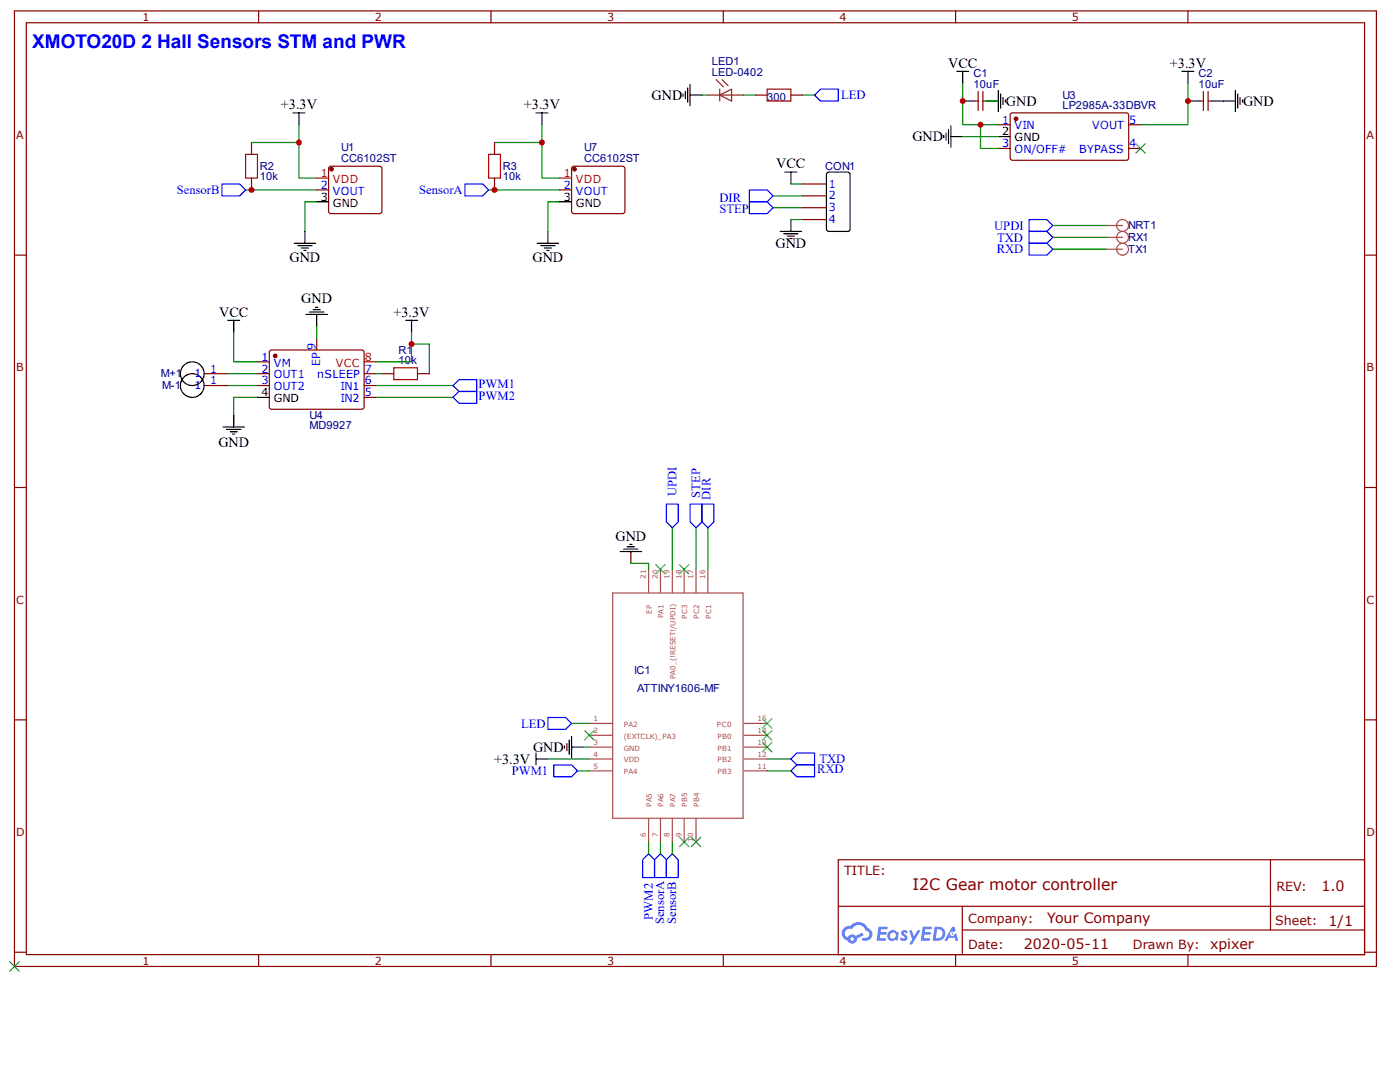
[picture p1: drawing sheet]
<svg xmlns="http://www.w3.org/2000/svg" width="279mm" height="216mm" viewBox="0 0 279 216" stroke-linecap="round" stroke-linejoin="round" font-family="sans-serif">
<g fill="none" stroke="#800" stroke-width=".24">
<path d="M2.9 2.2h271.8v190.6h-271.8zM5.3 4.5h267v186h-267zM51.6 2.2v2.3M98 2.2v2.3M144.3 2.2v2.3M190.7 2.2v2.3M237.1 2.2v2.3M2.9 50.9h2.4M272.3 50.9h2.4M2.9 97.3h2.4M272.3 97.3h2.4M2.9 143.6h2.4"/>
<path d="M272.3 143.6h2.4M167.3 171.6h105v18.9h-105zM253.5 171.6l.1 14M2.9 190h2.4M51.6 190.5v2.3M98 190.5v2.3M144.3 190.5v2.3M167.3 180.8h104.9M190.7 190.5v2.3M192 185.6h80.2M192 180.8v9.5M237.1 190.5v2.3"/>
<path d="M272.3 190h2.4"/>
</g>
<g fill="#58f">
<path d="M180 185.8l.5-.2 .4 .1 .3 .2-.3 .4a.32 .32 0 0 0-.2-.3 .32 .32 0 0 0-.4 .2l.1 .1a.79 .79 0 0 1 .6 .5 .79 .79 0 0 1-.2 .9h-.7l-.5-.3 .3-.4 .5 .3 .2-.1-.1-.2a.82 .82 0 0 1-.5-1.2z"/>
<path d="M181.4 185.6h.6l.4 1.3 .7-1.3h.6l-1.7 2.9h-.6l.7-1.1z"/>
<path d="M175.3 184.9l1.8 .1 .1 .2-.3 .2h-1.1l-.1 .6h1.1l.2 .2-.3 .3h-1l-.1 .7h1l.2 .1v.3l-1.9 .1z"/>
<path d="M184.2 184.9l1.7 .1 .1 .2-.3 .2h-1.1v.6h1l.2 .2-.3 .3h-1l-.1 .7h1l.2 .1v.3l-1.8 .1z"/>
<path d="M190 184.9h.5l.2 .9-.4 .2a.47 .47 0 0 0-.7 .2 .47 .47 0 0 0 .3 .6 .47 .47 0 0 0 .6-.4l.3-.2 .4 1.5h-.5l-.2-.6h-1.1l-.4 .6h-.5z"/>
<path d="M186.5 184.9l-.4 2.8h.9a1.41 1.41 0 0 0 1.7-1.4 1.41 1.41 0 0 0-1.7-1.4zM187 185.4a.93 .93 0 0 1 1.1 1 .93 .93 0 0 1-1.2 .8h-.2z"/>
<path d="M177.3 186a1.03 1.03 0 0 0 0 1.4 1.03 1.03 0 0 0 1.4 .1l.4 .2 .2-1.5-.3-.2a1.02 1.02 0 0 0-1.7 0zM177.5 186.7a.65 .65 0 0 1 1.3 0 .65 .65 0 0 1-1.3 0z"/>
<path d="M168.4 185.2a1.46 1.46 0 0 0 .8 2.5 .97 .97 0 0 0 1.1 .6 .97 .97 0 0 0 .7-1l1.4-.7-.3-.5-1.3 .7a.98 .98 0 0 0-1.6 .3 .93 .93 0 0 1-.5-1.3 .93 .93 0 0 1 1.4-.4 1.42 1.42 0 0 1 1.4-.8 1.42 1.42 0 0 1 1.3 1.1 .76 .76 0 0 1 .7 1 .76 .76 0 0 1-1.1 .4 .29 .29 0 0 0-.4 .3 .29 .29 0 0 0 .3 .3 1.33 1.33 0 0 0 1.7-.8 1.33 1.33 0 0 0-.8-1.7 2.1 2.1 0 0 0-3.5-.5l-.8 .1zM169.7 187.4a.36 .36 0 0 1 .7 0 .36 .36 0 0 1-.7 0z"/>
<circle cx="190" cy="186.3" r=".18"/>
</g>
<g fill="#000" stroke="#3c3" stroke-width=".24">
<path d="M226.7 28.7l1.9 1.9zM228.6 28.7l-1.9 1.9z"/>
<path d="M130.9 112.7l1.9 1.8zM132.8 112.7l-1.9 1.8z"/>
<path d="M135.6 112.7l1.9 1.8zM135.6 114.5l1.9-1.8z"/>
<path d="M116.7 145.8l1.9 1.9zM116.7 147.7l1.9-1.9z"/>
<path d="M152.2 143.4l1.8 1.9zM154 143.4l-1.8 1.9z"/>
<path d="M152.2 145.8l1.8 1.9zM152.2 147.7l1.8-1.9z"/>
<path d="M152.2 148.1l1.8 1.9zM154 148.1l-1.8 1.9z"/>
<path d="M135.6 167.1l1.9 1.9zM135.6 169l1.9-1.9z"/>
<path d="M138 167.1l1.9 1.9zM138 169l1.9-1.9z"/>
<path d="M1.9 191.9l1.9 1.9zM1.9 193.8l1.9-1.9z"/>
</g>
<g fill="none" stroke="#080" stroke-width=".24">
<path d="M140.1 19h1.2M148.4 19h2.3M160.2 19h2.4M192.1 16.6v8.3h7.1M237.1 16.6v8.3h-9.5M49 37.9h14.2M50.2 28.4h9.5M59.7 24.9v10.6h3.5M97.5 37.9h14.2M98.7 28.4h9.5M108.2 24.9v10.6h3.5M154.3 39.1h5.9"/>
<path d="M157.8 36.7h2.4M192.1 27.3h7.1M195.7 24.9v4.7h3.5M196.9 20.2h2.3M63.2 40.3h-2.4v5.9M111.7 40.3h-2.4v5.9M154.3 41.4h5.9M157.8 43.8h2.4M210.1 47.4h10.7M210.1 49.7h10.7M210.1 45h10.7M45.5 74.6h5.9"/>
<path d="M45.5 76.9h5.9M46.6 66.3v5.9h4.8M51.4 79.3h-4.8v3.5M63.2 65.1v2.4M75 74.6h1.2M75 76.9h15.4M75 79.3h15.4M82.1 68.7h3.6v5.9M82.1 66.3v5.9h-7.1M125.9 112.4h3.5v1.2M134.2 105.3v8.3M138.9 105.3v8.3"/>
<path d="M141.3 105.3v8.3M109.3 151.4h8.3M114.1 144.4h3.5M115.3 153.8h2.3M116.4 149.1h1.2M153.1 151.4h4.7M153.1 153.8h4.7M129.4 168v2.4M131.8 168v2.4M134.2 168v2.4"/>
</g>
<path d="M153.1 17.8h4.7v2.4h-4.7zM49 30.8h2.4v4.7h-2.4zM97.5 30.8h2.4v4.7h-2.4zM78.6 73.4h4.7v2.3h-4.7z" fill="none" stroke="#a00000" stroke-width=".24"/>
<g fill="none" stroke="#800" stroke-width=".24">
<path d="M150.7 19h2.4M157.8 19h2.4M195.2 18.3v3.7M196.2 18.3v3.7M240.2 18.3v3.7M241.1 18.3v3.7M50.2 28.4v2.4M50.2 35.5v2.4M63.2 37.9h2.4M65.8 33.2h10.2l.2 .4v8.8l-.5 .2h-9.9l-.2-.4v-8.6zM98.7 28.4v2.4M98.7 35.5v2.4"/>
<path d="M111.7 37.9h2.4M114.3 33.2h10.2l.2 .4-.1 8.8-.4 .2h-9.9l-.2-.4v-8.6zM160.2 36.7h4.7M160.2 39.1h4.7M194.5 20.2h.7M196.2 20.2h.7M199.2 24.9h2.4M199.2 29.6h2.4M201.8 22.6h23.2l.3 .4-.1 8.7-.4 .3-23-.1-.2-.4v-8.5zM225.3 24.9h2.3M225.3 29.6h2.3M239.4 20.2h.8"/>
<path d="M241.1 20.2h.7M160.2 41.4h4.7M160.2 43.8h4.7M40.7 74.6h4.8M40.7 76.9h4.8M51.4 74.6h2.3M51.4 76.9h2.3M51.4 72.2h2.3M53.8 70.1l.4-.3 18.2 .1 .3 .4-.1 11.1-.4 .3-18.2-.1-.3-.4zM63.2 67.5v2.3M72.7 74.6h2.3M72.7 76.9h2.3"/>
<path d="M72.7 79.3h2.3M76.2 74.6h2.4M83.3 74.6h2.4"/>
</g>
<g fill="none" stroke="#000" stroke-width=".24">
<path d="M136.3 18.7v.5M136.8 18.3v1.4M137.3 17.6v2.8M137.7 19h2.4M137.7 16.8v4.3M191 14.2h2.3M192.1 14.2v2.4M199.2 18v4.3M199.7 18.7v2.9M200.2 19.4v1.5M200.6 19.9v.5M235.9 14.2h2.4"/>
<path d="M237.1 14.2v2.4M246.5 18v4.3M247 18.7v2.9M247.5 19.4v1.5M248 19.9v.5M58.5 22.5h2.3M59.7 22.5v2.4M107 22.5h2.3M108.2 22.5v2.4M156.6 34.4h2.4M157.8 34.4v2.3M165.2 34.4h4l.4 .2 .1 11.1-.3 .4-4 .1-.4-.3-.1-11.1z"/>
<path d="M188.3 27v.5M188.8 26.5v1.5M189.3 25.8v2.9M189.8 27.3h2.3M189.8 25.1v4.3M192.1 20.2h2.4M196.9 20.2h2.3M199.2 27.3h2.4M237.1 20.2h2.3M241.8 20.2h4.7M58.7 48.5h4.3M59.4 49h2.9"/>
<path d="M60.1 49.5h1.5M60.6 50h.5M60.8 46.2v2.3M63.2 40.3h2.4M107.2 48.5h4.3M107.9 49h2.9M108.6 49.5h1.4M109.1 50h.5M109.3 46.2v2.3M111.7 40.3h2.4M155.7 46.2h4.3M156.4 46.7h2.9"/>
<path d="M157.1 47.1h1.4M157.6 47.6h.5M157.8 43.8v2.4M45.5 63.9h2.3M46.6 63.9v2.4M51.4 79.3h2.3M61.1 62.7h4.2M61.8 62.3h2.8M62.5 61.8h1.4M63 61.3h.4M63.2 62.7v2.4M81 63.9h2.3"/>
<path d="M82.1 63.9v2.4M44.5 85.2h4.3M45.2 85.7h2.9M45.9 86.2h1.5M46.4 86.6h.5M46.6 82.8v2.4M123.8 110.1h4.2M124.5 109.6h2.8M125.2 109.1h1.4M125.7 108.6h.4M125.9 110.1v2.3M107 151.4h2.3"/>
<path d="M107 150.3v2.3M112.6 148.8v.5M113.1 148.4v1.4M113.6 147.7v2.8M114.1 149.1h2.3M114.1 147v4.2"/>
<circle cx="38.4" cy="76.9" r="2.37"/>
<circle cx="38.4" cy="74.6" r="2.37"/>
</g>
<g fill="none" stroke="#00f" stroke-width=".24">
<path d="M162.6 19l1.1-1.2h3.6v2.4h-3.6zM44.3 36.7h3.5l1.2 1.2-1.2 1.2h-3.5zM92.8 36.7h3.5l1.2 1.2-1.2 1.2h-3.5zM149.6 37.9h3.5l1.2 1.2-1.2 1.2h-3.5zM149.6 40.3h3.5l1.2 1.1-1.2 1.2h-3.5zM205.4 43.8h3.5l1.2 1.2-1.2 1.2h-3.5zM205.4 46.2h3.5l1.2 1.2-1.2 1.1h-3.5zM205.4 48.5h3.5l1.2 1.2-1.2 1.2h-3.5zM90.4 79.3l1.2-1.2h3.5v2.4h-3.5zM90.4 76.9l1.2-1.2h3.5v2.4h-3.5zM133 100.6h2.4v3.5l-1.2 1.2-1.2-1.2zM137.7 100.6h2.4v3.5l-1.2 1.2-1.2-1.2z"/>
<path d="M140.1 100.6h2.4v3.5l-1.2 1.2-1.2-1.2zM109.3 143.2h3.6l1.2 1.2-1.2 1.1h-3.6zM110.5 152.6h3.6l1.2 1.2-1.2 1.2h-3.6zM157.8 151.4l1.2-1.1h3.6v2.3h-3.6zM159 152.6h3.6v2.4h-3.6l-1.2-1.2zM129.4 170.4l1.2 1.2v3.5h-2.3v-3.5zM131.8 170.4l1.2 1.2v3.5h-2.4v-3.5zM134.2 170.4l1.2 1.2v3.5h-2.4v-3.5z"/>
</g>
<g fill="#800" stroke="#800" stroke-width=".24">
<circle cx="66.2" cy="33.8" r=".35"/>
<circle cx="114.7" cy="33.8" r=".35"/>
<circle cx="202.8" cy="23.7" r=".35"/>
<circle cx="54.9" cy="71" r=".35"/>
</g>
<path d="M63.2 35.5h2.4M111.7 35.5h2.4M72.7 72.2h2.3" fill="none" stroke="#f00" stroke-width=".24"/>
<g fill="none" stroke="#a54b4b" stroke-width=".24">
<path d="M220.8 47.4h3.2M220.8 49.7h3.2M220.8 45h3.2M223.9 48.5a1.18 1.18 0 0 1-.8-1.8 1.18 1.18 0 0 1 2 .1 1.18 1.18 0 0 1-1.1 1.7M223.9 50.9a1.18 1.18 0 0 1-.9-1.8 1.18 1.18 0 0 1 2.1 .1 1.18 1.18 0 0 1-1.1 1.7M223.9 46.2a1.18 1.18 0 0 1-.9-1.8 1.18 1.18 0 0 1 2.1 0 1.18 1.18 0 0 1-1.1 1.8M122.3 118.3h26v45h-26zM129.4 113.6v4.7M131.8 113.6v4.7M134.2 113.6v4.7M136.5 113.6v4.7M138.9 113.6v4.7"/>
<path d="M141.3 113.6v4.7M117.6 144.4h4.7M117.6 146.7h4.7M117.6 149.1h4.7M117.6 151.4h4.7M117.6 153.8h4.7M148.4 144.4h4.7M148.4 146.7h4.7M148.4 149.1h4.7M148.4 151.4h4.7M148.4 153.8h4.7M129.4 163.3v4.7"/>
<path d="M131.8 163.3v4.7M134.2 163.3v4.7M136.5 163.3v4.7M138.9 163.3v4.7"/>
</g>
<path d="M141.3 19h7.1M142.9 15.9l1.4 1.4M143.6 19l2.4-1.2v2.4zM143.6 17.8v2.4M144.1 15.9l1.2 1.2" fill="none" stroke="#8d2323" stroke-width=".24"/>
<g fill="#c00">
<circle cx="82.1" cy="68.7" r=".59"/>
<circle cx="50.2" cy="37.9" r=".59"/>
<circle cx="59.7" cy="28.4" r=".59"/>
<circle cx="108.2" cy="28.4" r=".59"/>
<circle cx="98.7" cy="37.9" r=".59"/>
<circle cx="195.7" cy="24.9" r=".59"/>
<circle cx="192.1" cy="20.2" r=".59"/>
<circle cx="237.1" cy="20.2" r=".59"/>
</g>
<text font-size="3.8" fill="#00f" x="6.4" y="9.5">XMOTO20D 2 Hall Sensors STM and PWR</text>
<text font-size="3.2" fill="#800" x="182.1" y="177.6">I2C Gear motor controller</text>
<g font-size="2.8">
<text x="189.2" y="13.5">VCC</text>
<text x="233.5" y="13.5">+3.3V</text>
<text x="56.1" y="21.8">+3.3V</text>
<text x="104.6" y="21.8">+3.3V</text>
<text x="130" y="19.9">GND</text>
<text x="200.8" y="21.1">GND</text>
<text x="248.1" y="21.1">GND</text>
<text x="182.1" y="28.2">GND</text>
<text x="154.9" y="33.6">VCC</text>
<text x="57.8" y="52.3">GND</text>
<text x="106.3" y="52.3">GND</text>
<text x="154.8" y="49.5">GND</text>
<text x="43.7" y="63.2">VCC</text>
<text x="60.1" y="60.5">GND</text>
<text x="78.5" y="63.2">+3.3V</text>
<text x="43.6" y="89.3">GND</text>
<text x="122.8" y="107.9">GND</text>
<text x="98.6" y="152.4">+3.3V</text>
<text x="106.4" y="150">GND</text>
</g>
<g font-size="2.8" fill="#800">
<text x="263.7" y="177.8">1.0</text>
<text x="209" y="184.2">Your Company</text>
<text x="265.1" y="184.7">1/1</text>
<text x="204.3" y="189.4">2020-05-11</text>
<text x="241.5" y="189.4">xpixer</text>
</g>
<g font-size="2.5" fill="#00f">
<text x="167.9" y="19.8">LED</text>
<text x="35.3" y="38.7">SensorB</text>
<text x="83.7" y="38.7">SensorA</text>
<text x="143.6" y="40.2">DIR</text>
<text x="143.6" y="42.6">STEP</text>
<text x="198.4" y="45.8">UPDI</text>
<text x="198.9" y="50.6">RXD</text>
<text x="199" y="48.2">TXD</text>
<text x="95.5" y="77.4">PWM1</text>
<text x="95.5" y="79.8">PWM2</text>
<text x="135" y="99" transform="rotate(-90 135 99)">UPDI</text>
<text x="139.7" y="99.4" transform="rotate(-90 139.7 99.4)">STEP</text>
<text x="141.8" y="99.7" transform="rotate(-90 141.8 99.7)">DIR</text>
<text x="104" y="145.2">LED</text>
<text x="102.1" y="154.7">PWM1</text>
<text x="163.1" y="154.2">RXD</text>
<text x="163.5" y="152.3">TXD</text>
<text x="130.3" y="183.5" transform="rotate(-90 130.3 183.5)">PWM2</text>
<text x="132.5" y="184.4" transform="rotate(-90 132.5 184.4)">SensorA</text>
<text x="134.9" y="184.4" transform="rotate(-90 134.9 184.4)">SensorB</text>
</g>
<g font-size="2.5" fill="#800">
<text x="168.5" y="174.6">TITLE:</text>
<text x="254.7" y="177.8">REV:</text>
<text x="193.2" y="184.2">Company:</text>
<text x="254.5" y="184.6">Sheet:</text>
<text x="193.2" y="189.3">Date:</text>
<text x="226.1" y="189.4">Drawn By:</text>
</g>
<g font-size="2.2" fill="#800">
<text x="28.4" y="4.2">1</text>
<text x="74.8" y="4.2">2</text>
<text x="121.2" y="4.2">3</text>
<text x="167.5" y="4.2">4</text>
<text x="213.9" y="4.2">5</text>
<text x="3.2" y="27.7">A</text>
<text x="272.7" y="27.7">A</text>
<text x="3.2" y="74.1">B</text>
<text x="272.7" y="74.1">B</text>
<text x="3.2" y="120.5">C</text>
<text x="272.7" y="120.5">C</text>
<text x="3.2" y="166.8">D</text>
<text x="272.7" y="166.8">D</text>
<text x="28.4" y="192.5">1</text>
<text x="74.8" y="192.5">2</text>
<text x="121.2" y="192.5">3</text>
<text x="167.5" y="192.5">4</text>
<text x="213.9" y="192.5">5</text>
</g>
<g font-size="2.2" fill="#000080">
<text x="142.1" y="15.2">LED-0402</text>
<text x="142.1" y="13">LED1</text>
<text x="194.3" y="17.6">10uF</text>
<text x="194.3" y="15.4">C1</text>
<text x="239.2" y="17.6">10uF</text>
<text x="239.2" y="15.4">C2</text>
<text x="153.1" y="20.2">300</text>
<text x="212" y="21.8">LP2985A-33DBVR</text>
<text x="212" y="19.7">U3</text>
<text x="51.9" y="33.9">R2</text>
<text x="68.1" y="32.4">CC6102ST</text>
<text x="68.1" y="30.2">U1</text>
<text x="100.3" y="33.9">R3</text>
<text x="116.6" y="32.4">CC6102ST</text>
<text x="116.6" y="30.2">U7</text>
<text x="164.7" y="34">CON1</text>
<text x="51.9" y="36">10k</text>
<text x="100.3" y="36">10k</text>
<text x="225.1" y="45.8">NRT1</text>
<text x="225.1" y="48.1">RX1</text>
<text x="225.1" y="50.5">TX1</text>
<text x="79.5" y="70.5">R1</text>
<text x="32.1" y="75.3">M+1</text>
<text x="32.3" y="77.7">M-1</text>
<text x="79.5" y="72.7">10k</text>
<text x="61.8" y="83.6">U4</text>
<text x="61.8" y="85.7">MD9927</text>
<text x="126.5" y="134.5">IC1</text>
<text x="127.2" y="138">ATTINY1606-MF</text>
</g>
<g font-size="2.2" fill="#00f">
<text x="200" y="24.7">1</text>
<text x="200" y="29.4">3</text>
<text x="202.5" y="25.8">VIN</text>
<text x="218" y="25.8">VOUT</text>
<text x="225.4" y="29.4">4</text>
<text x="225.4" y="24.7">5</text>
<text x="202.5" y="30.6">ON/OFF#</text>
<text x="215.3" y="30.6">BYPASS</text>
<text x="64" y="37.7">2</text>
<text x="66.4" y="38.8">VOUT</text>
<text x="112.5" y="37.7">2</text>
<text x="114.9" y="38.8">VOUT</text>
<text x="165.4" y="37.4">1</text>
<text x="165.4" y="39.8">2</text>
<text x="165.4" y="42.2">3</text>
<text x="165.4" y="44.5">4</text>
<text x="52.2" y="72">1</text>
<text x="63" y="69.8" transform="rotate(-90 63 69.8)">9</text>
<text x="38.8" y="77.6">1</text>
<text x="38.8" y="75.3">1</text>
<text x="41.9" y="76.7">1</text>
<text x="41.9" y="74.3">1</text>
<text x="52.2" y="74.3">2</text>
<text x="52.2" y="76.7">3</text>
<text x="54.6" y="73.1">VM</text>
<text x="54.6" y="75.5">OUT1</text>
<text x="54.6" y="77.9">OUT2</text>
<text x="63.3" y="75.5">nSLEEP</text>
<text x="63.9" y="73" transform="rotate(-90 63.9 73)">EP</text>
<text x="68" y="77.9">IN1</text>
<text x="72.8" y="76.7">6</text>
<text x="72.8" y="74.3">7</text>
<text x="68" y="80.2">IN2</text>
<text x="72.8" y="79.1">5</text>
</g>
<g font-size="2.2">
<text x="200" y="27">2</text>
<text x="202.5" y="28.2">GND</text>
<text x="64" y="40">3</text>
<text x="66.4" y="41.2">GND</text>
<text x="112.5" y="40">3</text>
<text x="114.9" y="41.2">GND</text>
<text x="52.2" y="79.1">4</text>
<text x="54.6" y="80.2">GND</text>
</g>
<g font-size="2.2" fill="#f00">
<text x="64" y="35.3">1</text>
<text x="112.5" y="35.3">1</text>
<text x="66.4" y="36.5">VDD</text>
<text x="114.9" y="36.5">VDD</text>
<text x="72.8" y="72">8</text>
<text x="67" y="73.1">VCC</text>
</g>
<g font-size="1.4" fill="#a54b4b">
<text x="128.9" y="115.5" transform="rotate(-90 128.9 115.5)">21</text>
<text x="131.3" y="115.5" transform="rotate(-90 131.3 115.5)">20</text>
<text x="133.6" y="115.5" transform="rotate(-90 133.6 115.5)">19</text>
<text x="136" y="115.5" transform="rotate(-90 136 115.5)">18</text>
<text x="138.4" y="115.5" transform="rotate(-90 138.4 115.5)">17</text>
<text x="140.7" y="115.5" transform="rotate(-90 140.7 115.5)">16</text>
<text x="130.1" y="122.5" transform="rotate(-90 130.1 122.5)">EP</text>
<text x="132.4" y="123.4" transform="rotate(-90 132.4 123.4)">PA1</text>
<text x="137.2" y="123.5" transform="rotate(-90 137.2 123.5)">PC3</text>
<text x="139.5" y="123.5" transform="rotate(-90 139.5 123.5)">PC2</text>
<text x="141.9" y="123.5" transform="rotate(-90 141.9 123.5)">PC1</text>
<text x="134.8" y="135.6" transform="rotate(-90 134.8 135.6)">PA0_(!RESET!/UPDI)</text>
<text x="118.5" y="143.9">1</text>
<text x="151.2" y="143.9">15</text>
<text x="118.5" y="146.3">2</text>
<text x="118.5" y="148.6">3</text>
<text x="124.5" y="145">PA2</text>
<text x="124.5" y="147.4">(EXTCLK)_PA3</text>
<text x="124.5" y="149.8">GND</text>
<text x="143.1" y="145">PC0</text>
<text x="143.2" y="147.4">PB0</text>
<text x="143.2" y="149.8">PB1</text>
<text x="151.2" y="146.3">14</text>
<text x="151.2" y="148.6">13</text>
<text x="118.5" y="151">4</text>
<text x="118.5" y="153.3">5</text>
<text x="124.5" y="152.1">VDD</text>
<text x="124.5" y="154.5">PA4</text>
<text x="143.2" y="152.1">PB2</text>
<text x="143.2" y="154.5">PB3</text>
<text x="151.2" y="151">12</text>
<text x="151.2" y="153.3">11</text>
<text x="130.1" y="161" transform="rotate(-90 130.1 161)">PA5</text>
<text x="132.4" y="161" transform="rotate(-90 132.4 161)">PA6</text>
<text x="134.8" y="161" transform="rotate(-90 134.8 161)">PA7</text>
<text x="137.2" y="161" transform="rotate(-90 137.2 161)">PB5</text>
<text x="139.5" y="161" transform="rotate(-90 139.5 161)">PB4</text>
<text x="128.9" y="167.1" transform="rotate(-90 128.9 167.1)">6</text>
<text x="131.3" y="167.1" transform="rotate(-90 131.3 167.1)">7</text>
<text x="133.6" y="167.1" transform="rotate(-90 133.6 167.1)">8</text>
<text x="136" y="167.1" transform="rotate(-90 136 167.1)">9</text>
<text x="138.4" y="168" transform="rotate(-90 138.4 168)">10</text>
</g>
</svg>
